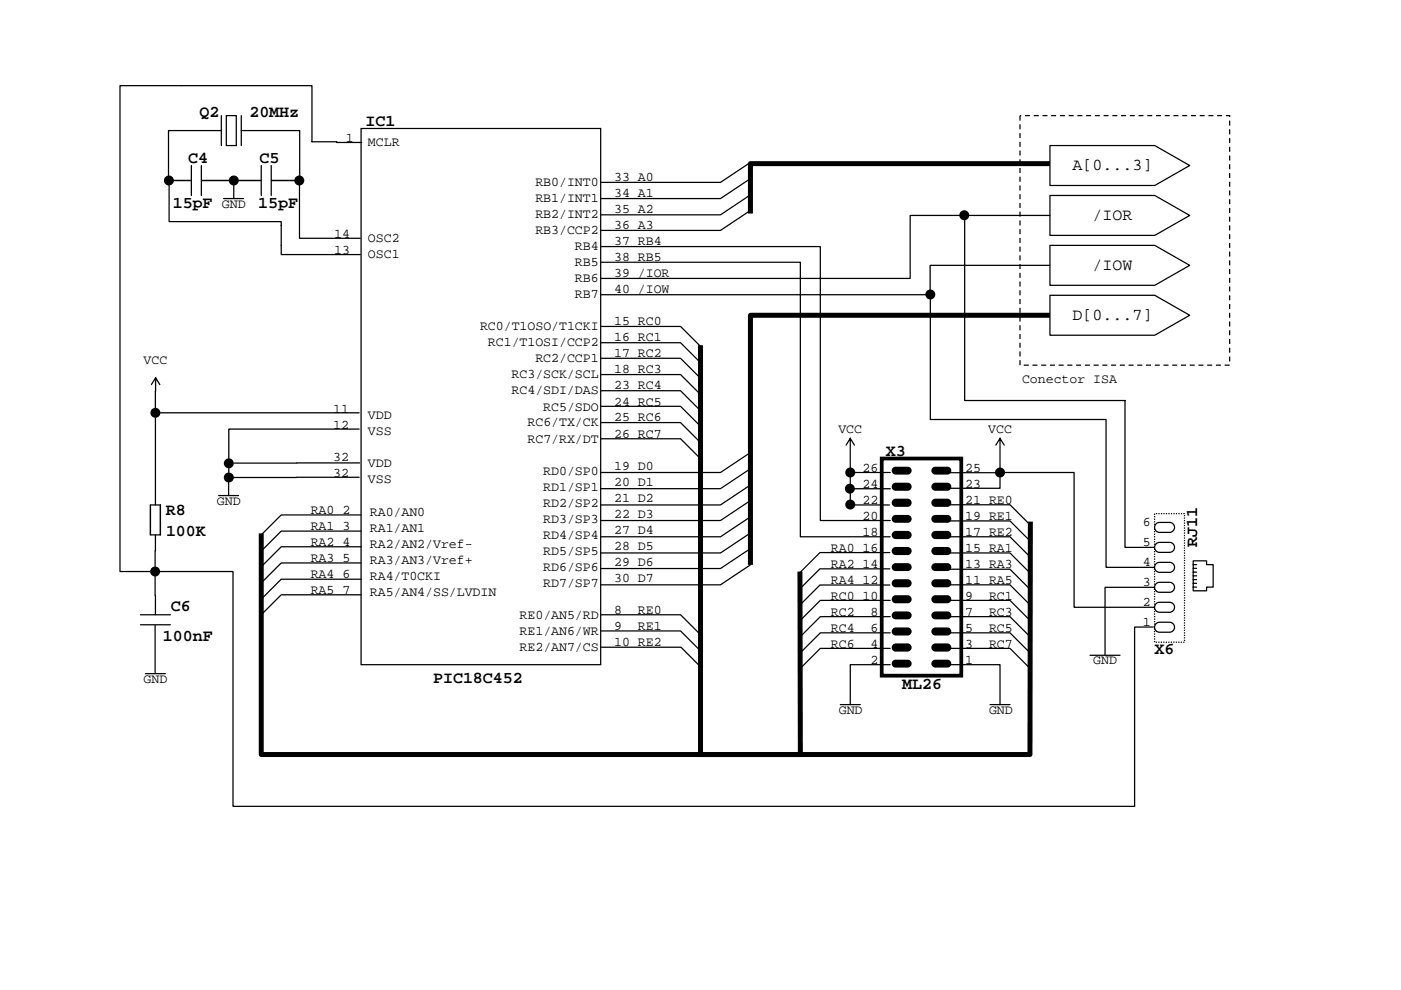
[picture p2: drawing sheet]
<svg xmlns="http://www.w3.org/2000/svg" width="297mm" height="210mm" viewBox="0 0 297 210" stroke-linecap="round" stroke-linejoin="round" font-family="sans-serif">
<path d="M216.3 24.5h44.4v52.9h-44.4z" fill="none" stroke="#010101" stroke-width=".26" stroke-dasharray="1.1 .8" stroke-linecap="butt"/>
<path d="M76.6 27.2h50.8v113.7h-50.8z" fill="#fff"/>
<path d="M76.6 27.2h50.8v113.7h-50.8z" fill="none" stroke="#010101" stroke-width=".26"/>
<path d="M186.9 97.2h16.9v46.1h-16.9z" fill="#fff"/>
<path d="M186.9 97.2h16.9v46.1h-16.9z" fill="none" stroke="#010101" stroke-width=".79"/>
<g fill="#010101">
<path d="M189.3 99.2l.6-.2h2.5a.84 .84 0 0 1 .9 .8 .84 .84 0 0 1-.9 .8h-2.5a.84 .84 0 0 1-.8-.5 .84 .84 0 0 1 .2-.9z" fill-rule="evenodd"/>
<path d="M189.3 102.6l.6-.3h2.5a.86 .86 0 0 1 .9 .9 .86 .86 0 0 1-.9 .9h-2.5a.86 .86 0 0 1-.8-.6 .86 .86 0 0 1 .2-.9z" fill-rule="evenodd"/>
<path d="M189.3 106l.6-.3h2.5a.87 .87 0 0 1 .9 .9 .87 .87 0 0 1-.9 .9h-2.5a.87 .87 0 0 1-.8-.6 .87 .87 0 0 1 .2-.9z" fill-rule="evenodd"/>
<path d="M189.3 109.4l.6-.2h2.5a.84 .84 0 0 1 .9 .8 .84 .84 0 0 1-.9 .8h-2.5a.84 .84 0 0 1-.8-.5 .84 .84 0 0 1 .2-.9z" fill-rule="evenodd"/>
<path d="M189.3 112.8l.6-.2h2.5a.87 .87 0 0 1 .9 .8 .87 .87 0 0 1-.9 .9h-2.5a.87 .87 0 0 1-.8-.5 .87 .87 0 0 1 .2-1z" fill-rule="evenodd"/>
<path d="M189.3 116.2l.6-.2h2.5a.86 .86 0 0 1 .9 .8 .86 .86 0 0 1-.9 .9h-2.5a.86 .86 0 0 1-.8-.5 .86 .86 0 0 1 .2-1z" fill-rule="evenodd"/>
<path d="M189.3 119.6l.6-.2h2.5a.84 .84 0 0 1 .9 .8 .84 .84 0 0 1-.9 .9h-2.5a.83 .83 0 0 1-.8-.5 .83 .83 0 0 1 .2-1z" fill-rule="evenodd"/>
<path d="M189.3 123.1l.6-.3h2.5a.86 .86 0 0 1 .9 .9 .86 .86 0 0 1-.9 .8h-2.5a.86 .86 0 0 1-.8-.5 .86 .86 0 0 1 .2-.9z" fill-rule="evenodd"/>
<path d="M189.3 126.4l.6-.2h2.5a.86 .86 0 0 1 .9 .9 .86 .86 0 0 1-.9 .8h-2.5a.86 .86 0 0 1-.8-.5 .86 .86 0 0 1 .2-1z" fill-rule="evenodd"/>
<path d="M189.3 129.9l.6-.3h2.5a.84 .84 0 0 1 .9 .9 .84 .84 0 0 1-.9 .8h-2.5a.84 .84 0 0 1-.8-.5 .84 .84 0 0 1 .2-.9z" fill-rule="evenodd"/>
<path d="M189.3 133.3l.6-.3h2.5a.86 .86 0 0 1 .9 .9 .86 .86 0 0 1-.9 .8h-2.5a.86 .86 0 0 1-.8-.5 .86 .86 0 0 1 .2-.9z" fill-rule="evenodd"/>
<path d="M189.3 136.7l.6-.3h2.5a.87 .87 0 0 1 .9 .9 .87 .87 0 0 1-.9 .9h-2.5a.87 .87 0 0 1-.8-.6 .87 .87 0 0 1 .2-.9z" fill-rule="evenodd"/>
<path d="M189.3 140.1l.6-.2h2.5a.84 .84 0 0 1 .9 .8 .84 .84 0 0 1-.9 .8h-2.5a.84 .84 0 0 1-.8-.5 .84 .84 0 0 1 .2-.9z" fill-rule="evenodd"/>
<path d="M197.7 99.2l.6-.2h2.6a.84 .84 0 0 1 .8 .8 .84 .84 0 0 1-.8 .8h-2.6a.84 .84 0 0 1-.8-.5 .84 .84 0 0 1 .2-.9z" fill-rule="evenodd"/>
<path d="M197.7 102.6l.6-.3h2.5a.86 .86 0 0 1 .9 .9 .86 .86 0 0 1-.9 .9h-2.5a.85 .85 0 0 1-.8-.6 .85 .85 0 0 1 .2-.9z" fill-rule="evenodd"/>
<path d="M197.7 106l.6-.3h2.5a.87 .87 0 0 1 .9 .9 .87 .87 0 0 1-.9 .9h-2.5a.86 .86 0 0 1-.8-.6 .86 .86 0 0 1 .2-.9z" fill-rule="evenodd"/>
<path d="M197.7 109.4l.6-.2h2.6a.84 .84 0 0 1 .8 .8 .84 .84 0 0 1-.8 .8h-2.6a.83 .83 0 0 1-.8-.5 .83 .83 0 0 1 .2-.9z" fill-rule="evenodd"/>
<path d="M197.7 112.8l.6-.2h2.5a.87 .87 0 0 1 .9 .8 .87 .87 0 0 1-.9 .9h-2.5a.86 .86 0 0 1-.8-.5 .86 .86 0 0 1 .2-1z" fill-rule="evenodd"/>
<path d="M197.7 116.2l.6-.2h2.5a.86 .86 0 0 1 .9 .8 .86 .86 0 0 1-.9 .9h-2.5a.86 .86 0 0 1-.8-.5 .86 .86 0 0 1 .2-1z" fill-rule="evenodd"/>
<path d="M197.7 119.6l.6-.2h2.6a.84 .84 0 0 1 .8 .8 .84 .84 0 0 1-.8 .9h-2.6a.83 .83 0 0 1-.8-.5 .83 .83 0 0 1 .2-1z" fill-rule="evenodd"/>
<path d="M197.7 123.1l.6-.3h2.5a.86 .86 0 0 1 .9 .9 .86 .86 0 0 1-.9 .8h-2.5a.86 .86 0 0 1-.8-.5 .86 .86 0 0 1 .2-.9z" fill-rule="evenodd"/>
<path d="M197.7 126.4l.6-.2h2.5a.86 .86 0 0 1 .9 .9 .86 .86 0 0 1-.9 .8h-2.5a.85 .85 0 0 1-.8-.5 .85 .85 0 0 1 .2-1z" fill-rule="evenodd"/>
<path d="M197.7 129.9l.6-.3h2.6a.84 .84 0 0 1 .8 .9 .84 .84 0 0 1-.8 .8h-2.6a.84 .84 0 0 1-.8-.5 .84 .84 0 0 1 .2-.9z" fill-rule="evenodd"/>
<path d="M197.7 133.3l.6-.3h2.5a.86 .86 0 0 1 .9 .9 .86 .86 0 0 1-.9 .8h-2.5a.85 .85 0 0 1-.8-.5 .85 .85 0 0 1 .2-.9z" fill-rule="evenodd"/>
<path d="M197.7 136.7l.6-.3h2.5a.87 .87 0 0 1 .9 .9 .87 .87 0 0 1-.9 .9h-2.5a.86 .86 0 0 1-.8-.6 .86 .86 0 0 1 .2-.9z" fill-rule="evenodd"/>
<path d="M197.7 140.1l.6-.2h2.6a.84 .84 0 0 1 .8 .8 .84 .84 0 0 1-.8 .8h-2.6a.83 .83 0 0 1-.8-.5 .83 .83 0 0 1 .2-.9z" fill-rule="evenodd"/>
</g>
<g fill="none" stroke="#010101" stroke-width=".26">
<path d="M127.4 69.2h16.9l4.2 4.2M127.4 72.7h16.9l4.2 4.2M127.4 76h16.9l4.2 4.2M127.4 79.4h16.9l4.2 4.3M127.4 82.8h16.9l4.2 4.3M127.4 86.1h16.9l4.2 4.3M127.4 89.6h16.9l4.2 4.2M127.4 93h16.9l4.2 4.3M159.1 99.4l-6.3 4.2h-25.4M159.1 95.9l-6.3 4.3h-25.4M76.6 109.2h-17l-4.2 4.2M76.6 112.6h-17l-4.2 4.2"/>
<path d="M76.6 115.9h-17l-4.2 4.3M76.6 119.4h-17l-4.2 4.2M159.1 119.8l-6.3 4.2h-25.4M159.1 116.3l-6.3 4.2h-25.4M159.1 113l-6.3 4.2h-25.4M159.1 109.6l-6.3 4.2h-25.4M159.1 106.1l-6.3 4.3h-25.4M159.1 102.8l-6.3 4.3h-25.4M76.6 122.8h-17l-4.2 4.2M76.6 126.1h-17l-4.2 4.2M127.4 130.3h16.9l4.2 4.3M127.4 133.8h16.9l4.2 4.2"/>
</g>
<path d="M148.5 73.2v86.8h21.2l-.1-38.8M222.6 66.8h-63.5v53M218.5 110.6l-.1 49.4h-163v-46.9" fill="none" stroke="#010101" stroke-width="1.1" stroke-linecap="butt"/>
<path d="M222.6 62.6h22.2l7.4 4.2-7.4 4.3h-22.2z" fill-rule="evenodd" fill="#fff"/>
<path d="M222.6 62.6h22.2l7.4 4.2-7.4 4.3h-22.2z" fill="none" stroke="#010101" stroke-width=".26"/>
<path d="M222.6 52h22.2l7.4 4.3-7.4 4.2h-22.2z" fill-rule="evenodd" fill="#fff"/>
<path d="M222.6 52h22.2l7.4 4.3-7.4 4.2h-22.2z" fill="none" stroke="#010101" stroke-width=".26"/>
<path d="M222.6 41.4h22.2l7.4 4.3-7.4 4.2h-22.2z" fill-rule="evenodd" fill="#fff"/>
<path d="M222.6 41.4h22.2l7.4 4.3-7.4 4.2h-22.2z" fill="none" stroke="#010101" stroke-width=".26"/>
<path d="M222.6 30.9h22.2l7.4 4.2-7.4 4.2h-22.2z" fill-rule="evenodd" fill="#fff"/>
<path d="M159.1 37.9l-6.3 4.2h-25.4M159.1 34.4l-6.3 4.3h-25.4M222.6 30.9h22.2l7.4 4.2-7.4 4.2h-22.2zM127.4 52.3h46.5v58.1h14.8M127.4 55.6h42.3v58.2h19M159.1 44.6l-6.3 4.3h-25.4M159.1 41.3l-6.3 4.3h-25.4M222.6 45.7h-29.6v13.3h-65.6M222.6 56.3h-25.4v6.2h-69.8" fill="none" stroke="#010101" stroke-width=".26"/>
<path d="M222.6 34.7h-63.5v10.6" fill="none" stroke="#010101" stroke-width="1.1" stroke-linecap="butt"/>
<g fill="#010101">
<path d="M180.2 100.1h8.5l.2 .1-.2 .1h-8.4zM179.6 100.2a.7 .7 0 0 1 1.4 0 .7 .7 0 0 1-1.4 0z"/>
<path d="M201.4 100.1h10.6l-.1 .1v-7.3h.2v7.4l-10.7 .1zM212 92.7l1 1.6v.2l-.2-.1-.9-1.4h.2l-.8 1.4h-.3z"/>
<path d="M180.2 92.9h.2v10.7l-.1-.1h8.4l.1 .2h-8.6zM180.3 92.7l1 1.6-.1 .2-.2-.1-.8-1.4h.2l-.9 1.4h-.2z"/>
</g>
<g fill="none" stroke="#010101" stroke-width=".26">
<path d="M34 87.5h42.2M76.2 91h-27.7v9.2M76.2 101.2h-26.6M188.7 127.3h-14.8l-4.2 4.2M188.7 130.7h-14.8l-4.2 4.3M188.7 134.2h-14.8l-4.2 4.2M188.7 137.5h-14.8l-4.2 4.2M201.4 127.3h12.7l4.3 4.2M201.4 130.7h12.7l4.3 4.3M201.4 134.2h12.7l4.3 4.2M201.4 137.5h12.7l4.3 4.2M178.2 149.4h4.2"/>
<path d="M188.7 140.9h-8.4v8.5M201.4 140.9h10.6v8.5M209.9 149.4h4.2"/>
</g>
<path d="M32.9 80l.2 .1v2.8l-.1 .2 .1-.2v3.6l-.1 .1-.2-.1v-3.6l.2-.1-.2 .1zM33 79.9l1 1.5-.1 .2h-.1l-.9-1.4h.2l-.9 1.4h-.2z" fill="#010101"/>
<circle cx="33" cy="87.5" r="1.06" fill="#010101"/>
<path d="M46.4 105.1h4.2M49.7 101.2h-1.2v3.9" fill="none" stroke="#010101" stroke-width=".26"/>
<circle cx="48.5" cy="101.2" r="1.06" fill="#010101"/>
<path d="M50.6 38.3h12.9v12.2h12.9M47.4 42.1h4.2M59.6 52v2h16.8" fill="none" stroke="#010101" stroke-width=".26"/>
<circle cx="49.6" cy="38.3" r="1.06" fill="#010101"/>
<path d="M49.6 38.4v3.6" fill="none" stroke="#010101" stroke-width=".26"/>
<path d="M48 24.5h2.1v6.4h-2.1z" fill="#fff"/>
<path d="M46.9 24.5v6.4M48 24.5h2.1v6.4h-2.1zM48.5 38.3h-12.6v8.7h23.7v5M51.2 27.7h12.3v10.6h-12.9M51.2 24.5v6.4" fill="none" stroke="#010101" stroke-width=".26"/>
<path d="M55.4 35.1h2.1v6.3h-2.1z" fill="#fff"/>
<path d="M46.9 27.7h-11.2v10.6h12.8M55.4 35.1v6.3M57.5 35.1v6.3" fill="none" stroke="#010101" stroke-width=".26"/>
<path d="M40.6 35.1h2.1v6.3h-2.1z" fill="#fff"/>
<path d="M40.6 35.1v6.3M42.7 35.1v6.3" fill="none" stroke="#010101" stroke-width=".26"/>
<g fill="#010101">
<circle cx="35.8" cy="38.3" r="1.06"/>
<circle cx="63.5" cy="38.3" r="1.06"/>
</g>
<path d="M32.9 132.4v10.2M30.8 142.8h4.3" fill="none" stroke="#010101" stroke-width=".26"/>
<path d="M29.8 130.3h6.3v2.2h-6.3z" fill="#fff"/>
<path d="M29.8 132.5h6.3M29.8 130.3h6.3" fill="none" stroke="#010101" stroke-width=".26"/>
<path d="M31.9 107.1h2.1v6.3h-2.1z" fill="#fff"/>
<path d="M31.9 107.1h2.1v6.3h-2.1zM31.9 107.1v6.3M34 107.1v6.3" fill="none" stroke="#010101" stroke-width=".26"/>
<circle cx="32.9" cy="121.2" r="1.06" fill="#010101"/>
<path d="M76.7 30.2l-10.6-.1v-11.9h-40.7v103h6.4M33 88.6v18.5M33 113.4l-.1 6.7M32.9 122.2l.1 8.1M127.4 137.2h17l4.2 4.3" fill="none" stroke="#010101" stroke-width=".26"/>
<path d="M244.8 108.9h6.3v27.3h-6.3z" fill="#fff"/>
<path d="M244.8 108.9h6.3v27.3h-6.3z" fill="none" stroke="#010101" stroke-width=".26" stroke-dasharray=".3 .3" stroke-linecap="butt"/>
<path d="M245 132.4l.8-.5h2.2a1.06 1.06 0 0 1 1 1.1 1.06 1.06 0 0 1-1 1h-2.2a1.06 1.06 0 0 1-.9-.5 1.06 1.06 0 0 1 .1-1.1z" fill-rule="evenodd" fill="#fff"/>
<path d="M245 132.4l.8-.5h2.2a1.06 1.06 0 0 1 1 1.1 1.06 1.06 0 0 1-1 1h-2.2a1.06 1.06 0 0 1-.9-.5 1.06 1.06 0 0 1 .1-1.1z" fill="none" stroke="#010101" stroke-width=".26"/>
<path d="M245 128.1l.8-.4h2.2a1.06 1.06 0 0 1 1 1.1 1.06 1.06 0 0 1-1 1h-2.2a1.06 1.06 0 0 1-.9-.6 1.06 1.06 0 0 1 .1-1.1z" fill-rule="evenodd" fill="#fff"/>
<path d="M245 128.1l.8-.4h2.2a1.06 1.06 0 0 1 1 1.1 1.06 1.06 0 0 1-1 1h-2.2a1.06 1.06 0 0 1-.9-.6 1.06 1.06 0 0 1 .1-1.1z" fill="none" stroke="#010101" stroke-width=".26"/>
<path d="M245 123.9l.8-.4h2.2a1.06 1.06 0 0 1 1 1 1.06 1.06 0 0 1-1 1.1h-2.2a1.06 1.06 0 0 1-.9-.6 1.06 1.06 0 0 1 .1-1.1z" fill-rule="evenodd" fill="#fff"/>
<path d="M245 123.9l.8-.4h2.2a1.06 1.06 0 0 1 1 1 1.06 1.06 0 0 1-1 1.1h-2.2a1.06 1.06 0 0 1-.9-.6 1.06 1.06 0 0 1 .1-1.1z" fill="none" stroke="#010101" stroke-width=".26"/>
<path d="M245 119.7l.8-.5h2.2a1.06 1.06 0 0 1 1 1.1 1.06 1.06 0 0 1-1 1h-2.2a1.06 1.06 0 0 1-.9-.5 1.06 1.06 0 0 1 .1-1.1z" fill-rule="evenodd" fill="#fff"/>
<path d="M245 119.7l.8-.5h2.2a1.06 1.06 0 0 1 1 1.1 1.06 1.06 0 0 1-1 1h-2.2a1.06 1.06 0 0 1-.9-.5 1.06 1.06 0 0 1 .1-1.1z" fill="none" stroke="#010101" stroke-width=".26"/>
<path d="M245 115.4l.8-.4h2.2a1.06 1.06 0 0 1 1 1.1 1.06 1.06 0 0 1-1 1h-2.2a1.06 1.06 0 0 1-.9-.6 1.06 1.06 0 0 1 .1-1.1z" fill-rule="evenodd" fill="#fff"/>
<path d="M245 115.4l.8-.4h2.2a1.06 1.06 0 0 1 1 1.1 1.06 1.06 0 0 1-1 1h-2.2a1.06 1.06 0 0 1-.9-.6 1.06 1.06 0 0 1 .1-1.1z" fill="none" stroke="#010101" stroke-width=".26"/>
<path d="M245 111.2l.8-.4h2.2a1.06 1.06 0 0 1 1 1 1.06 1.06 0 0 1-1 1.1h-2.2a1.06 1.06 0 0 1-.9-.6 1.06 1.06 0 0 1 .1-1.1z" fill-rule="evenodd" fill="#fff"/>
<path d="M245 111.2l.8-.4h2.2a1.06 1.06 0 0 1 1 1 1.06 1.06 0 0 1-1 1.1h-2.2a1.06 1.06 0 0 1-.9-.6 1.06 1.06 0 0 1 .1-1.1z" fill="none" stroke="#010101" stroke-width=".26"/>
<path d="M253 118.9h2.8v.8h1.4v4.8h-1.4v.8h-2.8z" fill-rule="evenodd" fill="#fff"/>
<path d="M213.1 100.2h14.6v28.6h17.1M253 118.9h2.8v.8h1.4v4.8h-1.4v.8h-2.8zM253 119.7h.7M33.9 121.2h15.5v49.8h191.2v-38.1h3.9M253 121.3h.7M253 122.1h.7M253 122.9h.7M253 123.7h.7M253 124.5h.7M253 120.5h.7" fill="none" stroke="#010101" stroke-width=".26"/>
<circle cx="212" cy="100.2" r="1.06" fill="#010101"/>
<path d="M244.8 124.5h-10.5v14.4" fill="none" stroke="#010101" stroke-width=".26"/>
<path d="M231.1 138.9h6.4v2.2h-6.4z" fill="#fff"/>
<path d="M231.1 138.9h6.4" fill="none" stroke="#010101" stroke-width=".26"/>
<g fill="#010101">
<circle cx="204.4" cy="45.6" r="1.06"/>
<circle cx="197.2" cy="62.4" r="1.06"/>
</g>
<g fill="none" stroke="#010101" stroke-width=".26">
<path d="M204.5 44.9v40h34v31.2h6.3M197.2 63.5v25.4h37.3v31.4h10.3M180.3 103.5v3.6h8.3M188.7 117.2h-14.9l-4.2 4.2M201.4 113.8h12.7l4.3 4.2M201.4 117.2h12.7l4.3 4.3M201.4 107h12.7l4.3 4.3M201.4 110.4h12.7l4.3 4.3M212 100.2v3.3h-10.6M188.7 120.6h-14.9l-4.2 4.2M188.7 124h-14.9l-4.2 4.3M201.4 120.7h12.7l4.3 4.2"/>
<path d="M201.4 124h12.7l4.3 4.2"/>
</g>
<g fill="#010101">
<circle cx="180.3" cy="107" r="1.06"/>
<circle cx="180.3" cy="100.2" r="1.06"/>
<circle cx="180.2" cy="103.6" r="1.06"/>
<circle cx="48.5" cy="98.2" r="1.06"/>
</g>
<path d="M76.2 98.1l-26.5 .1" fill="none" stroke="#010101" stroke-width=".26"/>
<g font-size="3.5">
<text x="42.3" y="24.7">Q2</text>
<text x="52.9" y="24.7">20MHz</text>
<text x="77.5" y="26.8">IC1</text>
<text x="39.9" y="34.6">C4</text>
<text x="55" y="34.6">C5</text>
<text x="227.4" y="36.1">A[0...3]</text>
<text x="36.6" y="44.2">15pF</text>
<text x="54.7" y="44.2">15pF</text>
<text x="231.6" y="46.7">/IOR</text>
<text x="231.6" y="57.3">/IOW</text>
<text x="227.4" y="67.9">D[0...7]</text>
<text x="187.8" y="96.6">X3</text>
<text x="35.2" y="109.1">R8</text>
<text x="35.2" y="113.6">100K</text>
<text x="253.8" y="115.9" transform="rotate(-90 253.8 115.9)">RJ11</text>
<text x="36.3" y="129.6">C6</text>
<text x="34.5" y="135.9">100nF</text>
<text x="244.7" y="138.7">X6</text>
<text x="91.8" y="144.9">PIC18C452</text>
<text x="191.3" y="146.1">ML26</text>
</g>
<g font-size="2.8">
<text x="73.3" y="30.2">1</text>
<text x="78" y="31">MCLR</text>
<text x="113.5" y="39.5">RB0/INT0</text>
<text x="130.2" y="38.4">33 A0</text>
<text x="130.2" y="41.8">34 A1</text>
<text x="47.1" y="44.2">GND</text>
<text x="113.5" y="42.9">RB1/INT1</text>
<text x="113.5" y="46.3">RB2/INT2</text>
<text x="130.2" y="45.2">35 A2</text>
<text x="70.9" y="50.6">14</text>
<text x="70.9" y="54">13</text>
<text x="78" y="51.4">OSC2</text>
<text x="113.5" y="49.7">RB3/CCP2</text>
<text x="121.9" y="53.1">RB4</text>
<text x="130.2" y="48.6">36 A3</text>
<text x="130.2" y="52">37 RB4</text>
<text x="78" y="54.8">OSC1</text>
<text x="121.9" y="56.5">RB5</text>
<text x="121.9" y="59.9">RB6</text>
<text x="130.2" y="55.4">38 RB5</text>
<text x="130.2" y="58.8">39 /IOR</text>
<text x="121.9" y="63.3">RB7</text>
<text x="130.2" y="62.2">40 /IOW</text>
<text x="101.8" y="70.1">RC0/T1OSO/T1CKI</text>
<text x="130.2" y="69">15 RC0</text>
<text x="30.4" y="77.2">VCC</text>
<text x="103.5" y="73.4">RC1/T1OSI/CCP2</text>
<text x="113.5" y="76.9">RC2/CCP1</text>
<text x="130.2" y="72.4">16 RC1</text>
<text x="130.2" y="75.8">17 RC2</text>
<text x="108.5" y="80.2">RC3/SCK/SCL</text>
<text x="108.5" y="83.6">RC4/SDI/DAS</text>
<text x="130.2" y="79.2">18 RC3</text>
<text x="130.2" y="82.6">23 RC4</text>
<text x="216.7" y="81.2">Conector ISA</text>
<text x="70.7" y="87.6">11</text>
<text x="78" y="88.8">VDD</text>
<text x="115.2" y="87">RC5/SDO</text>
<text x="130.2" y="86">24 RC5</text>
<text x="130.2" y="89.4">25 RC6</text>
<text x="70.7" y="91">12</text>
<text x="78" y="92.2">VSS</text>
<text x="111.8" y="90.4">RC6/TX/CK</text>
<text x="111.8" y="93.8">RC7/RX/DT</text>
<text x="130.2" y="92.8">26 RC7</text>
<text x="177.8" y="91.8">VCC</text>
<text x="209.5" y="91.8">VCC</text>
<text x="70.7" y="97.7">32</text>
<text x="70.7" y="101.2">32</text>
<text x="78" y="98.9">VDD</text>
<text x="115.2" y="100.6">RD0/SP0</text>
<text x="130.2" y="99.6">19 D0</text>
<text x="182.9" y="100.1">26</text>
<text x="204.7" y="100.1">25</text>
<text x="46" y="107.1">GND</text>
<text x="78" y="102.3">VSS</text>
<text x="115.2" y="104">RD1/SP1</text>
<text x="115.2" y="107.4">RD2/SP2</text>
<text x="130.2" y="103">20 D1</text>
<text x="130.2" y="106.3">21 D2</text>
<text x="182.9" y="103.5">24</text>
<text x="182.9" y="106.9">22</text>
<text x="204.7" y="103.5">23</text>
<text x="204.7" y="106.9">21 RE0</text>
<text x="65.9" y="108.9">RA0 2</text>
<text x="65.9" y="112.4">RA1 3</text>
<text x="78.4" y="109.3">RA0/AN0</text>
<text x="78.4" y="112.7">RA1/AN1</text>
<text x="115.2" y="110.8">RD3/SP3</text>
<text x="130.2" y="109.7">22 D3</text>
<text x="130.2" y="113.1">27 D4</text>
<text x="182.9" y="110.3">20</text>
<text x="182.9" y="113.7">18</text>
<text x="204.7" y="110.3">19 RE1</text>
<text x="204.7" y="113.7">17 RE2</text>
<text x="242.3" y="111.5">6</text>
<text x="65.9" y="115.7">RA2 4</text>
<text x="65.9" y="119.1">RA3 5</text>
<text x="78.4" y="116.1">RA2/AN2/Vref-</text>
<text x="78.4" y="119.5">RA3/AN3/Vref+</text>
<text x="115.2" y="114.2">RD4/SP4</text>
<text x="115.2" y="117.6">RD5/SP5</text>
<text x="130.2" y="116.5">28 D5</text>
<text x="130.2" y="119.9">29 D6</text>
<text x="176.2" y="117.1">RA0 16</text>
<text x="204.7" y="117.1">15 RA1</text>
<text x="242.3" y="120">4</text>
<text x="242.3" y="115.7">5</text>
<text x="65.9" y="122.5">RA4 6</text>
<text x="65.9" y="125.9">RA5 7</text>
<text x="78.4" y="122.9">RA4/T0CKI</text>
<text x="115.2" y="121">RD6/SP6</text>
<text x="115.2" y="124.4">RD7/SP7</text>
<text x="130.2" y="123.3">30 D7</text>
<text x="176.2" y="120.5">RA2 14</text>
<text x="176.2" y="123.8">RA4 12</text>
<text x="204.7" y="120.5">13 RA3</text>
<text x="204.7" y="123.8">11 RA5</text>
<text x="242.3" y="124.2">3</text>
<text x="78.4" y="126.3">RA5/AN4/SS/LVDIN</text>
<text x="110.2" y="131.2">RE0/AN5/RD</text>
<text x="130.2" y="130.1">8</text>
<text x="135.3" y="130.1">RE0</text>
<text x="176.2" y="127.3">RC0 10</text>
<text x="176.2" y="130.6">RC2</text>
<text x="184.5" y="130.6">8</text>
<text x="204.7" y="127.3">9</text>
<text x="204.7" y="130.6">7</text>
<text x="209.7" y="127.3">RC1</text>
<text x="209.7" y="130.6">RC3</text>
<text x="242.3" y="128.4">2</text>
<text x="110.2" y="134.6">RE1/AN6/WR</text>
<text x="110.2" y="138">RE2/AN7/CS</text>
<text x="130.2" y="133.5">9</text>
<text x="130.2" y="136.9">10 RE2</text>
<text x="135.3" y="133.5">RE1</text>
<text x="176.2" y="134">RC4</text>
<text x="176.2" y="137.4">RC6</text>
<text x="184.5" y="134">6</text>
<text x="184.5" y="137.4">4</text>
<text x="204.7" y="134">5</text>
<text x="204.7" y="137.4">3</text>
<text x="209.7" y="134">RC5</text>
<text x="209.7" y="137.4">RC7</text>
<text x="242.3" y="132.7">1</text>
<text x="184.5" y="140.8">2</text>
<text x="204.7" y="140.8">1</text>
<text x="231.8" y="140.8">GND</text>
<text x="30.4" y="144.9">GND</text>
<text x="177.8" y="151.5">GND</text>
<text x="209.7" y="151.5">GND</text>
</g>
</svg>
